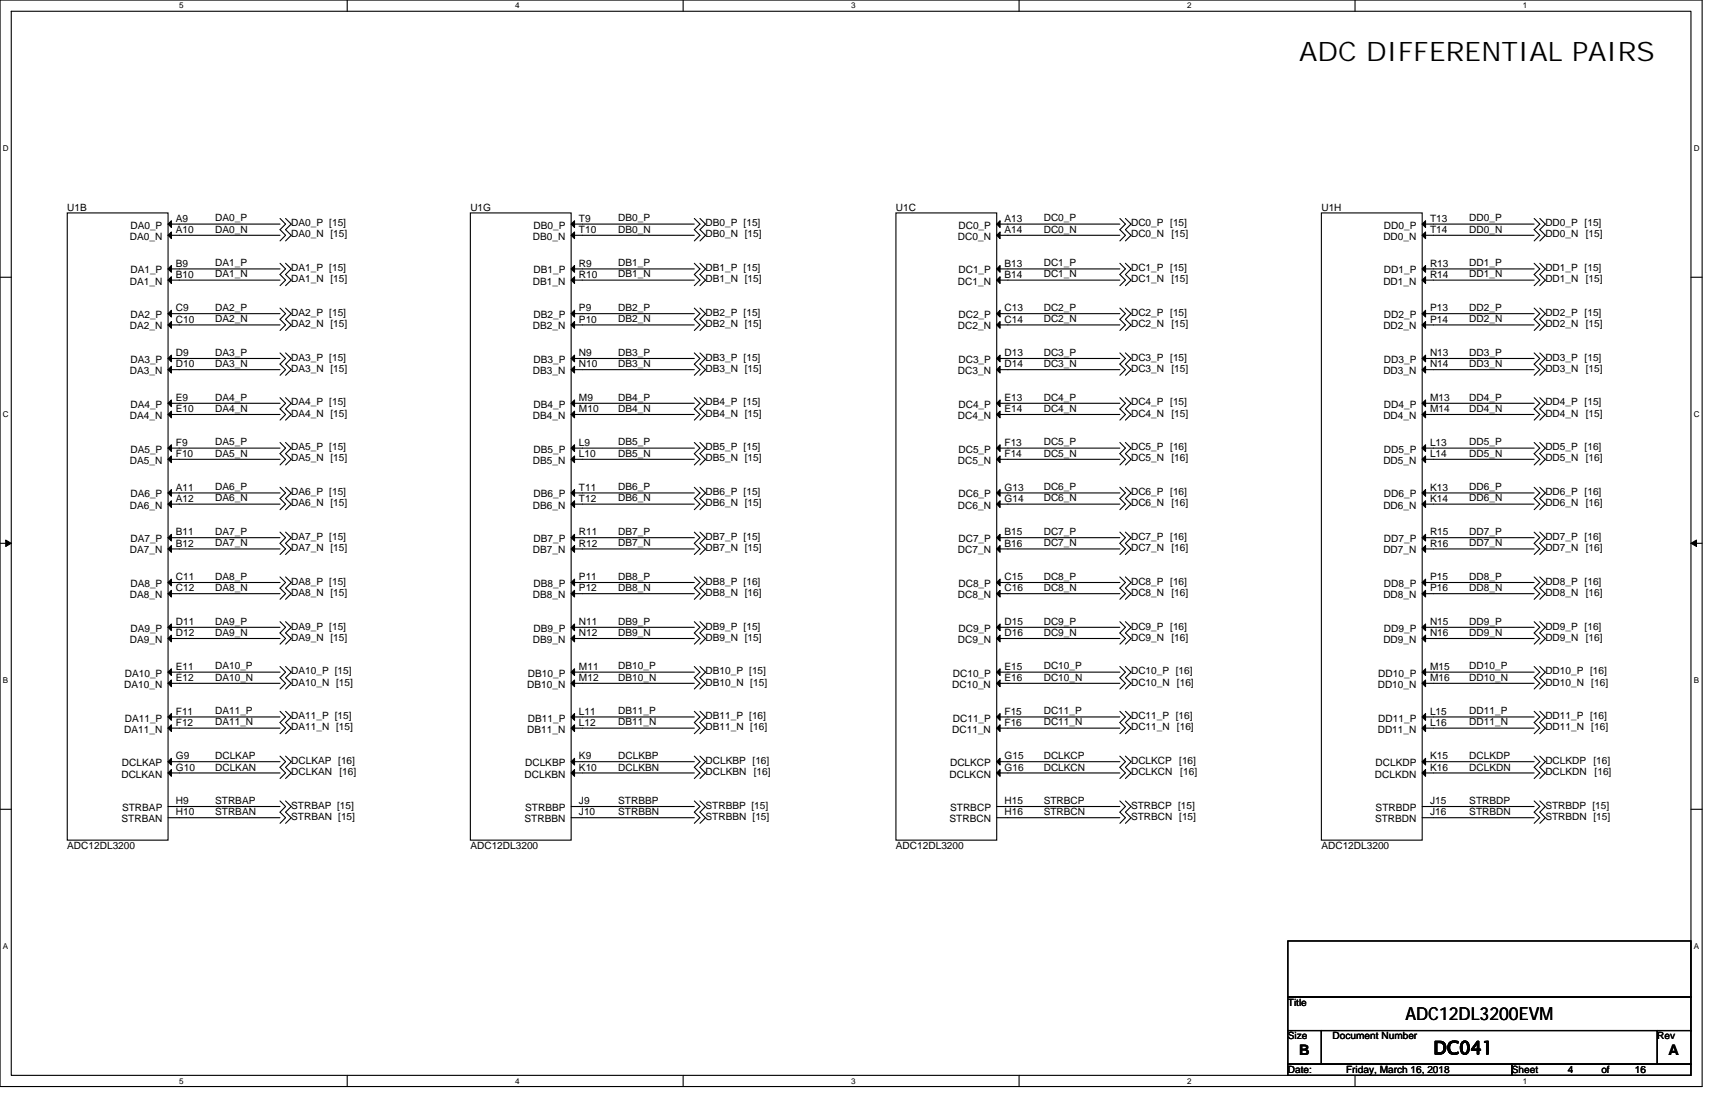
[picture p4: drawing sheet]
<svg xmlns="http://www.w3.org/2000/svg" width="432mm" height="279mm" viewBox="0 0 432 279" stroke-linecap="round" stroke-linejoin="round" font-family="sans-serif">
<path d="M0 0h428.6v273.5h-428.6zM2.8 2.8h422.9v267.9h-422.9z" fill="none" stroke="#000" stroke-width=".28"/>
<g fill="#fff">
<path d="M45.1 .3h1.1v2.3h-1.1z"/>
<path d="M45.1 271h1.1v2.2h-1.1z"/>
</g>
<path d="M87.4 0v2.8M87.4 270.7v2.8" fill="none" stroke="#000" stroke-width=".28"/>
<g fill="#fff">
<path d="M129.7 .3h1.1v2.3h-1.1z"/>
<path d="M129.7 271h1.1v2.2h-1.1z"/>
</g>
<path d="M172 0v2.8M172 270.7v2.8" fill="none" stroke="#000" stroke-width=".28"/>
<g fill="#fff">
<path d="M214.3 .3h1.1v2.3h-1.1z"/>
<path d="M214.3 271h1.1v2.2h-1.1z"/>
</g>
<path d="M256.6 0v2.8M256.6 270.7v2.8" fill="none" stroke="#000" stroke-width=".28"/>
<g fill="#fff">
<path d="M298.9 .3h1.1v2.3h-1.1z"/>
<path d="M298.9 271h1.1v2.2h-1.1z"/>
</g>
<path d="M341.2 0v2.8M341.2 270.7v2.8" fill="none" stroke="#000" stroke-width=".28"/>
<g fill="#fff">
<path d="M383.5 .3h1.1v2.3h-1.1z"/>
<path d="M383.5 271h1.1v2.2h-1.1z"/>
<path d="M.7 36.3h1.5v2.3h-1.5z"/>
<path d="M426.5 36.3h1.4v2.3h-1.4z"/>
<path d="M.7 103.3h1.5v2.2h-1.5z"/>
<path d="M426.5 103.3h1.4v2.2h-1.4z"/>
</g>
<path d="M0 69.8h2.8M425.7 69.8h2.9" fill="none" stroke="#000" stroke-width=".28"/>
<g fill="#fff">
<path d="M.7 170.2h1.4v2.3h-1.4z"/>
<path d="M426.5 170.2h1.3v2.3h-1.3z"/>
</g>
<path d="M0 136.8h2.8M425.7 136.8h2.9" fill="none" stroke="#000" stroke-width=".28"/>
<path d="M1.4 135.9l1.4 .9-1.4 .8zM425.7 136.8l1.4-.9v1.7z" fill="#000" stroke="#000" stroke-width=".25"/>
<g fill="#fff">
<path d="M.7 237.2h1.4v2.2h-1.4z"/>
<path d="M426.4 237.2h1.4v2.2h-1.4z"/>
</g>
<g fill="none" stroke="#000" stroke-width=".28">
<path d="M16.9 53.6h25.4v157.9h-25.4zM42.3 56.4h28.2M42.3 59.2h28.2M70.5 55l1.4 1.4-1.4 1.4 1.4 1.4-1.4 1.4M71.9 55l1.4 1.4-1.4 1.4 1.4 1.4-1.4 1.4M118.4 53.6h25.4v157.9h-25.4zM143.8 56.4h31M143.8 59.2h31M174.8 55l1.4 1.4-1.4 1.4 1.4 1.4-1.4 1.4M176.2 55l1.4 1.4-1.4 1.4 1.4 1.4-1.4 1.4M225.6 53.6h25.4v157.9h-25.4zM251 56.4h31"/>
<path d="M251 59.2h31M282 55l1.4 1.4-1.4 1.4 1.4 1.4-1.4 1.4M283.4 55l1.4 1.4-1.4 1.4 1.4 1.4-1.4 1.4M332.7 53.6h25.4v157.9h-25.4zM358.1 56.4h28.2M358.1 59.2h28.2M386.3 55l1.4 1.4-1.4 1.4 1.4 1.4-1.4 1.4M387.7 55l1.4 1.4-1.4 1.4 1.4 1.4-1.4 1.4M42.3 67.7h28.2M42.3 70.5h28.2M42.3 79h28.2M70.5 66.3l1.4 1.4-1.4 1.4 1.4 1.4-1.4 1.4"/>
<path d="M70.5 77.6l1.4 1.4-1.4 1.4 1.4 1.4-1.4 1.4M71.9 66.3l1.4 1.4-1.4 1.4 1.4 1.4-1.4 1.4M71.9 77.6l1.4 1.4-1.4 1.4 1.4 1.4-1.4 1.4M143.8 67.7h31M143.8 70.5h31M143.8 79h31M174.8 66.3l1.4 1.4-1.4 1.4 1.4 1.4-1.4 1.4M174.8 77.6l1.4 1.4-1.4 1.4 1.4 1.4-1.4 1.4M176.2 66.3l1.4 1.4-1.4 1.4 1.4 1.4-1.4 1.4M176.2 77.6l1.4 1.4-1.4 1.4 1.4 1.4-1.4 1.4M251 67.7h31M251 70.5h31"/>
<path d="M251 79h31M282 66.3l1.4 1.4-1.4 1.4 1.4 1.4-1.4 1.4M282 77.6l1.4 1.4-1.4 1.4 1.4 1.4-1.4 1.4M283.4 66.3l1.4 1.4-1.4 1.4 1.4 1.4-1.4 1.4M283.4 77.6l1.4 1.4-1.4 1.4 1.4 1.4-1.4 1.4M358.1 67.7h28.2M358.1 70.5h28.2M358.1 79h28.2M386.3 66.3l1.4 1.4-1.4 1.4 1.4 1.4-1.4 1.4M386.3 77.6l1.4 1.4-1.4 1.4 1.4 1.4-1.4 1.4M387.7 66.3l1.4 1.4-1.4 1.4 1.4 1.4-1.4 1.4M387.7 77.6l1.4 1.4-1.4 1.4 1.4 1.4-1.4 1.4"/>
<path d="M42.3 81.8h28.2M42.3 90.2h28.2M42.3 93h28.2M70.5 88.8l1.4 1.4-1.4 1.5 1.4 1.3-1.4 1.5M71.9 88.8l1.4 1.4-1.4 1.5 1.4 1.3-1.4 1.5M143.8 81.8h31M143.8 90.2h31M143.8 93h31M174.8 88.8l1.4 1.4-1.4 1.5 1.4 1.3-1.4 1.5M176.2 88.8l1.4 1.4-1.4 1.5 1.4 1.3-1.4 1.5M251 81.8h31M251 90.2h31"/>
<path d="M251 93h31M282 88.8l1.4 1.4-1.4 1.5 1.4 1.3-1.4 1.5M283.4 88.8l1.4 1.4-1.4 1.5 1.4 1.3-1.4 1.5M358.1 81.8h28.2M358.1 90.2h28.2M358.1 93h28.2M386.3 88.8l1.4 1.4-1.4 1.5 1.4 1.3-1.4 1.5M387.7 88.8l1.4 1.4-1.4 1.5 1.4 1.3-1.4 1.5M42.3 101.5h28.2M42.3 104.3h28.2M42.3 112.8h28.2M42.3 115.6h28.2"/>
<path d="M70.5 100.1l1.4 1.4-1.4 1.4 1.4 1.4-1.4 1.4M70.5 111.4l1.4 1.4-1.4 1.4 1.4 1.4-1.4 1.4M71.9 100.1l1.4 1.4-1.4 1.4 1.4 1.4-1.4 1.4M71.9 111.4l1.4 1.4-1.4 1.4 1.4 1.4-1.4 1.4M143.8 101.5h31M143.8 104.3h31M143.8 112.8h31M143.8 115.6h31M174.8 100.1l1.4 1.4-1.4 1.4 1.4 1.4-1.4 1.4M174.8 111.4l1.4 1.4-1.4 1.4 1.4 1.4-1.4 1.4M176.2 100.1l1.4 1.4-1.4 1.4 1.4 1.4-1.4 1.4M176.2 111.4l1.4 1.4-1.4 1.4 1.4 1.4-1.4 1.4"/>
<path d="M251 101.5h31M251 104.3h31M251 112.8h31M251 115.6h31M282 100.1l1.4 1.4-1.4 1.4 1.4 1.4-1.4 1.4M282 111.4l1.4 1.4-1.4 1.4 1.4 1.4-1.4 1.4M283.4 100.1l1.4 1.4-1.4 1.4 1.4 1.4-1.4 1.4M283.4 111.4l1.4 1.4-1.4 1.4 1.4 1.4-1.4 1.4M358.1 101.5h28.2M358.1 104.3h28.2M358.1 112.8h28.2M358.1 115.6h28.2"/>
<path d="M386.3 100.1l1.4 1.4-1.4 1.4 1.4 1.4-1.4 1.4M386.3 111.4l1.4 1.4-1.4 1.4 1.4 1.4-1.4 1.4M387.7 100.1l1.4 1.4-1.4 1.4 1.4 1.4-1.4 1.4M387.7 111.4l1.4 1.4-1.4 1.4 1.4 1.4-1.4 1.4M42.3 124.1h28.2M42.3 126.9h28.2M42.3 135.3h28.2M42.3 138.2h28.2M70.5 122.7l1.4 1.4-1.4 1.4 1.4 1.4-1.4 1.4M70.5 133.9l1.4 1.4-1.4 1.5 1.4 1.4-1.4 1.4M71.9 122.7l1.4 1.4-1.4 1.4 1.4 1.4-1.4 1.4M71.9 133.9l1.4 1.4-1.4 1.5 1.4 1.4-1.4 1.4"/>
<path d="M143.8 124.1h31M143.8 126.9h31M143.8 135.3h31M143.8 138.2h31M174.8 122.7l1.4 1.4-1.4 1.4 1.4 1.4-1.4 1.4M174.8 133.9l1.4 1.4-1.4 1.5 1.4 1.4-1.4 1.4M176.2 122.7l1.4 1.4-1.4 1.4 1.4 1.4-1.4 1.4M176.2 133.9l1.4 1.4-1.4 1.5 1.4 1.4-1.4 1.4M251 124.1h31M251 126.9h31M251 135.3h31M251 138.2h31"/>
<path d="M282 122.7l1.4 1.4-1.4 1.4 1.4 1.4-1.4 1.4M282 133.9l1.4 1.4-1.4 1.5 1.4 1.4-1.4 1.4M283.4 122.7l1.4 1.4-1.4 1.4 1.4 1.4-1.4 1.4M283.4 133.9l1.4 1.4-1.4 1.5 1.4 1.4-1.4 1.4M358.1 124.1h28.2M358.1 126.9h28.2M358.1 135.3h28.2M358.1 138.2h28.2M386.3 122.7l1.4 1.4-1.4 1.4 1.4 1.4-1.4 1.4M386.3 133.9l1.4 1.4-1.4 1.5 1.4 1.4-1.4 1.4M387.7 122.7l1.4 1.4-1.4 1.4 1.4 1.4-1.4 1.4M387.7 133.9l1.4 1.4-1.4 1.5 1.4 1.4-1.4 1.4"/>
<path d="M42.3 146.6h28.2M42.3 149.4h28.2M42.3 157.9h28.2M70.5 156.5l1.4 1.4-1.4 1.4 1.4 1.4-1.4 1.4M70.5 145.2l1.4 1.4-1.4 1.4 1.4 1.4-1.4 1.5M71.9 156.5l1.4 1.4-1.4 1.4 1.4 1.4-1.4 1.4M71.9 145.2l1.4 1.4-1.4 1.4 1.4 1.4-1.4 1.5M143.8 146.6h31M143.8 149.4h31M143.8 157.9h31M174.8 145.2l1.4 1.4-1.4 1.4 1.4 1.4-1.4 1.5M174.8 156.5l1.4 1.4-1.4 1.4 1.4 1.4-1.4 1.4"/>
<path d="M176.2 145.2l1.4 1.4-1.4 1.4 1.4 1.4-1.4 1.5M176.2 156.5l1.4 1.4-1.4 1.4 1.4 1.4-1.4 1.4M251 146.6h31M251 149.4h31M251 157.9h31M282 145.2l1.4 1.4-1.4 1.4 1.4 1.4-1.4 1.5M282 156.5l1.4 1.4-1.4 1.4 1.4 1.4-1.4 1.4M283.4 145.2l1.4 1.4-1.4 1.4 1.4 1.4-1.4 1.5M283.4 156.5l1.4 1.4-1.4 1.4 1.4 1.4-1.4 1.4M358.1 146.6h28.2M358.1 149.4h28.2M358.1 157.9h28.2"/>
<path d="M386.3 145.2l1.4 1.4-1.4 1.4 1.4 1.4-1.4 1.5M386.3 156.5l1.4 1.4-1.4 1.4 1.4 1.4-1.4 1.4M387.7 145.2l1.4 1.4-1.4 1.4 1.4 1.4-1.4 1.5M387.7 156.5l1.4 1.4-1.4 1.4 1.4 1.4-1.4 1.4M42.3 160.7h28.2M42.3 169.2h28.2M42.3 172h28.2M70.5 179l1.4 1.5-1.4 1.4 1.4 1.4-1.4 1.4M70.5 167.8l1.4 1.4-1.4 1.4 1.4 1.4-1.4 1.4M71.9 179l1.4 1.5-1.4 1.4 1.4 1.4-1.4 1.4M71.9 167.8l1.4 1.4-1.4 1.4 1.4 1.4-1.4 1.4M143.8 160.7h31"/>
<path d="M143.8 169.2h31M143.8 172h31M174.8 167.8l1.4 1.4-1.4 1.4 1.4 1.4-1.4 1.4M174.8 179l1.4 1.5-1.4 1.4 1.4 1.4-1.4 1.4M176.2 167.8l1.4 1.4-1.4 1.4 1.4 1.4-1.4 1.4M176.2 179l1.4 1.5-1.4 1.4 1.4 1.4-1.4 1.4M251 160.7h31M251 169.2h31M251 172h31M282 167.8l1.4 1.4-1.4 1.4 1.4 1.4-1.4 1.4M282 179l1.4 1.5-1.4 1.4 1.4 1.4-1.4 1.4M283.4 167.8l1.4 1.4-1.4 1.4 1.4 1.4-1.4 1.4"/>
<path d="M283.4 179l1.4 1.5-1.4 1.4 1.4 1.4-1.4 1.4M358.1 160.7h28.2M358.1 169.2h28.2M358.1 172h28.2M386.3 167.8l1.4 1.4-1.4 1.4 1.4 1.4-1.4 1.4M386.3 179l1.4 1.5-1.4 1.4 1.4 1.4-1.4 1.4M387.7 167.8l1.4 1.4-1.4 1.4 1.4 1.4-1.4 1.4M387.7 179l1.4 1.5-1.4 1.4 1.4 1.4-1.4 1.4M42.3 180.5h28.2M42.3 183.3h28.2M42.3 191.7h28.2M42.3 194.6h28.2"/>
<path d="M70.5 190.3l1.4 1.4-1.4 1.4 1.4 1.5-1.4 1.4M71.9 190.3l1.4 1.4-1.4 1.4 1.4 1.5-1.4 1.4M143.8 180.5h31M143.8 183.3h31M143.8 191.7h31M143.8 194.6h31M174.8 190.3l1.4 1.4-1.4 1.4 1.4 1.5-1.4 1.4M176.2 190.3l1.4 1.4-1.4 1.4 1.4 1.5-1.4 1.4M251 180.5h31M251 183.3h31M251 191.7h31M251 194.6h31"/>
<path d="M282 190.3l1.4 1.4-1.4 1.4 1.4 1.5-1.4 1.4M283.4 190.3l1.4 1.4-1.4 1.4 1.4 1.5-1.4 1.4M358.1 191.7h28.2M358.1 194.6h28.2M358.1 180.5h28.2M358.1 183.3h28.2M386.3 190.3l1.4 1.4-1.4 1.4 1.4 1.5-1.4 1.4M387.7 190.3l1.4 1.4-1.4 1.4 1.4 1.5-1.4 1.4M0 203.7h2.8M42.3 203h28.2M42.3 205.8h28.2M70.5 201.6l1.4 1.4-1.4 1.4 1.4 1.4-1.4 1.4"/>
<path d="M71.9 201.6l1.4 1.4-1.4 1.4 1.4 1.4-1.4 1.4M143.8 203h31M143.8 205.8h31M174.8 201.6l1.4 1.4-1.4 1.4 1.4 1.4-1.4 1.4M176.2 201.6l1.4 1.4-1.4 1.4 1.4 1.4-1.4 1.4M251 203h31M251 205.8h31M282 201.6l1.4 1.4-1.4 1.4 1.4 1.4-1.4 1.4M283.4 201.6l1.4 1.4-1.4 1.4 1.4 1.4-1.4 1.4M358.1 203h28.2M358.1 205.8h28.2M386.3 201.6l1.4 1.4-1.4 1.4 1.4 1.4-1.4 1.4"/>
<path d="M387.7 201.6l1.4 1.4-1.4 1.4 1.4 1.4-1.4 1.4M425.7 203.7h2.9M324.3 236.9h101.4v14.1h-101.4zM324.3 251h101.4v8.4h-101.4zM324.3 259.4h8.4v8.5h-8.4zM332.7 259.4h84.6v8.5h-84.6zM417.3 259.4h8.4v8.5h-8.4zM324.3 267.9h56.3v2.8h-56.3zM380.6 267.9h45.1v2.8h-45.1z"/>
</g>
<g fill="#000" stroke="#000" stroke-width=".28">
<path d="M42.3 56.4l.9-.8v1.7zM42.3 59.2l.9-.8v1.7zM143.8 56.4l.9-.8v1.7zM143.8 59.2l.9-.8v1.7zM251 56.4l.8-.8v1.7zM251 59.2l.8-.8v1.7zM358.9 55.6v1.7l-.8-.9zM358.1 59.2l.8-.8v1.7zM42.3 67.7l.9-.9v1.7zM42.3 70.5l.9-.8v1.7zM42.3 79l.9-.9v1.7zM143.8 67.7l.9-.9v1.7z"/>
<path d="M143.8 70.5l.9-.8v1.7zM143.8 79l.9-.9v1.7zM251 67.7l.8-.9v1.7zM251 70.5l.8-.8v1.7zM251 79l.8-.9v1.7zM358.9 66.8v1.7l-.8-.8zM358.1 70.5l.8-.8v1.7zM358.9 78.1v1.7l-.8-.8zM42.3 81.8l.9-.9v1.7zM42.3 90.2l.9-.8v1.7zM42.3 93l.9-.8v1.7zM143.8 81.8l.9-.9v1.7z"/>
<path d="M143.8 90.2l.9-.8v1.7zM143.8 93l.9-.8v1.7zM251 81.8l.8-.9v1.7zM251 90.2l.8-.8v1.7zM251 93l.8-.8v1.7zM358.9 80.9v1.7l-.8-.8zM358.9 89.4v1.7l-.8-.9zM358.1 93l.8-.8v1.7zM42.3 101.5l.9-.8v1.7zM42.3 104.3l.9-.8v1.7zM42.3 112.8l.9-.8v1.6zM42.3 115.6l.9-.8v1.7z"/>
<path d="M143.8 101.5l.9-.8v1.7zM143.8 104.3l.9-.8v1.7zM143.8 112.8l.9-.8v1.6zM143.8 115.6l.9-.8v1.7zM251 101.5l.8-.8v1.7zM251 104.3l.8-.8v1.7zM251 112.8l.8-.8v1.6zM251 115.6l.8-.8v1.7zM358.1 101.5l.8-.8v1.7zM358.9 103.5v1.7l-.8-.9zM358.9 112v1.6l-.8-.8zM358.1 115.6l.8-.8v1.7z"/>
<path d="M42.3 124.1l.9-.9v1.7zM42.3 126.9l.9-.9v1.7zM42.3 135.3l.9-.8v1.7zM42.3 138.2l.9-.9v1.7zM143.8 124.1l.9-.9v1.7zM143.8 126.9l.9-.9v1.7zM143.8 135.3l.9-.8v1.7zM143.8 138.2l.9-.9v1.7zM251 124.1l.8-.9v1.7zM251 126.9l.8-.9v1.7zM251 135.3l.8-.8v1.7zM251 138.2l.8-.9v1.7z"/>
<path d="M358.9 123.2v1.7l-.8-.8zM358.9 126v1.7l-.8-.8zM358.1 135.3l.8-.8v1.7zM358.9 137.3v1.7l-.8-.8zM42.3 146.6l.9-.8v1.7zM42.3 149.4l.9-.8v1.7zM42.3 157.9l.9-.8v1.7zM143.8 146.6l.9-.8v1.7zM143.8 149.4l.9-.8v1.7zM143.8 157.9l.9-.8v1.7zM251 146.6l.8-.8v1.7zM251 149.4l.8-.8v1.7z"/>
<path d="M251 157.9l.8-.8v1.7zM358.9 145.8v1.7l-.8-.9zM358.9 148.6v1.7l-.8-.9zM358.1 157.9l.8-.8v1.7zM42.3 160.7l.9-.8v1.7zM42.3 169.2l.9-.9v1.7zM42.3 172l.9-.8v1.6zM143.8 160.7l.9-.8v1.7zM143.8 169.2l.9-.9v1.7zM143.8 172l.9-.8v1.6zM251 160.7l.8-.8v1.7zM251 169.2l.8-.9v1.7z"/>
<path d="M251 172l.8-.8v1.6zM358.1 160.7l.8-.8v1.7zM358.9 168.3v1.7l-.8-.8zM358.1 172l.8-.8v1.6zM42.3 180.5l.9-.9v1.7zM42.3 183.3l.9-.9v1.7zM42.3 191.7l.9-.8v1.7zM42.3 194.6l.9-.9v1.7zM143.8 180.5l.9-.9v1.7zM143.8 183.3l.9-.9v1.7zM143.8 191.7l.9-.8v1.7zM143.8 194.6l.9-.9v1.7z"/>
<path d="M251 180.5l.8-.9v1.7zM251 183.3l.8-.9v1.7zM251 191.7l.8-.8v1.7zM251 194.6l.8-.9v1.7zM358.9 179.6v1.7l-.8-.8zM358.1 183.3l.8-.9v1.7zM358.9 190.9v1.7l-.8-.9zM358.9 193.7v1.7l-.8-.8z"/>
</g>
<text font-size="6.8" x="327.1" y="15.3">ADC DIFFERENTIAL PAIRS</text>
<g font-size="4.5">
<text x="353.8" y="256.9">ADC12DL3200EVM</text>
<text x="360.9" y="265.3">DC041</text>
</g>
<g font-size="3.7">
<text x="327.1" y="265.6">B</text>
<text x="420.1" y="265.6">A</text>
</g>
<g font-size="2.5">
<text x="16.9" y="53">U1B</text>
<text x="118.4" y="53">U1G</text>
<text x="225.6" y="53">U1C</text>
<text x="332.7" y="53">U1H</text>
<text x="32.8" y="57.6">DA0_P</text>
<text x="44.3" y="55.8">A9</text>
<text x="44.3" y="58.6">A10</text>
<text x="54.2" y="55.7">DA0_P</text>
<text x="54.2" y="58.5">DA0_N</text>
<text x="73.3" y="57">DA0_P [15]</text>
<text x="73.3" y="59.8">DA0_N [15]</text>
<text x="134.3" y="57.6">DB0_P</text>
<text x="145.8" y="55.8">T9</text>
<text x="145.8" y="58.6">T10</text>
<text x="155.7" y="55.7">DB0_P</text>
<text x="155.7" y="58.5">DB0_N</text>
<text x="177.6" y="57">DB0_P [15]</text>
<text x="177.6" y="59.8">DB0_N [15]</text>
<text x="241.3" y="57.6">DC0_P</text>
<text x="252.9" y="55.8">A13</text>
<text x="252.9" y="58.6">A14</text>
<text x="262.8" y="55.7">DC0_P</text>
<text x="262.8" y="58.5">DC0_N</text>
<text x="284.8" y="57">DC0_P [15]</text>
<text x="284.8" y="59.8">DC0_N</text>
<text x="294.9" y="59.8">[15]</text>
<text x="348.4" y="57.6">DD0_P</text>
<text x="360" y="55.8">T13</text>
<text x="360" y="58.6">T14</text>
<text x="369.9" y="55.7">DD0_P</text>
<text x="369.9" y="58.5">DD0_N</text>
<text x="389.1" y="57">DD0_P [15]</text>
<text x="389.1" y="59.8">DD0_N</text>
<text x="399.2" y="59.8">[15]</text>
<text x="32.7" y="60.4">DA0_N</text>
<text x="134.2" y="60.4">DB0_N</text>
<text x="241.2" y="60.4">DC0_N</text>
<text x="348.3" y="60.4">DD0_N</text>
<text x="32.7" y="71.6">DA1_N</text>
<text x="32.8" y="68.8">DA1_P</text>
<text x="44.3" y="67.1">B9</text>
<text x="44.3" y="69.9">B10</text>
<text x="54.2" y="67">DA1_P</text>
<text x="54.2" y="69.8">DA1_N</text>
<text x="73.3" y="71.1">DA1_N [15]</text>
<text x="73.3" y="68.2">DA1_P [15]</text>
<text x="134.2" y="71.6">DB1_N</text>
<text x="134.3" y="68.8">DB1_P</text>
<text x="145.8" y="67.1">R9</text>
<text x="145.8" y="69.9">R10</text>
<text x="155.7" y="67">DB1_P</text>
<text x="155.7" y="69.8">DB1_N</text>
<text x="177.6" y="68.2">DB1_P [15]</text>
<text x="177.6" y="71.1">DB1_N [15]</text>
<text x="241.2" y="71.6">DC1_N</text>
<text x="241.3" y="68.8">DC1_P</text>
<text x="252.9" y="67.1">B13</text>
<text x="252.9" y="69.9">B14</text>
<text x="262.8" y="67">DC1_P</text>
<text x="262.8" y="69.8">DC1_N</text>
<text x="284.8" y="68.2">DC1_P [15]</text>
<text x="284.8" y="71.1">DC1_N</text>
<text x="294.9" y="71.1">[15]</text>
<text x="348.3" y="71.6">DD1_N</text>
<text x="348.4" y="68.8">DD1_P</text>
<text x="360" y="67.1">R13</text>
<text x="360" y="69.9">R14</text>
<text x="369.9" y="67">DD1_P</text>
<text x="369.9" y="69.8">DD1_N</text>
<text x="389.1" y="68.2">DD1_P [15]</text>
<text x="389.1" y="71.1">DD1_N</text>
<text x="399.2" y="71.1">[15]</text>
<text x="32.7" y="82.9">DA2_N</text>
<text x="32.8" y="80.1">DA2_P</text>
<text x="44.3" y="78.4">C9</text>
<text x="44.3" y="81.2">C10</text>
<text x="54.2" y="78.3">DA2_P</text>
<text x="54.2" y="81.1">DA2_N</text>
<text x="73.3" y="82.3">DA2_N [15]</text>
<text x="73.3" y="79.5">DA2_P [15]</text>
<text x="134.2" y="82.9">DB2_N</text>
<text x="134.3" y="80.1">DB2_P</text>
<text x="145.8" y="78.4">P9</text>
<text x="145.8" y="81.2">P10</text>
<text x="155.7" y="78.3">DB2_P</text>
<text x="155.7" y="81.1">DB2_N</text>
<text x="177.6" y="79.5">DB2_P [15]</text>
<text x="177.6" y="82.3">DB2_N [15]</text>
<text x="241.2" y="82.9">DC2_N</text>
<text x="241.3" y="80.1">DC2_P</text>
<text x="252.9" y="78.4">C13</text>
<text x="252.9" y="81.2">C14</text>
<text x="262.8" y="78.3">DC2_P</text>
<text x="262.8" y="81.1">DC2_N</text>
<text x="284.8" y="79.5">DC2_P [15]</text>
<text x="284.8" y="82.3">DC2_N</text>
<text x="294.9" y="82.3">[15]</text>
<text x="348.3" y="82.9">DD2_N</text>
<text x="348.4" y="80.1">DD2_P</text>
<text x="360" y="78.4">P13</text>
<text x="360" y="81.2">P14</text>
<text x="369.9" y="78.3">DD2_P</text>
<text x="369.9" y="81.1">DD2_N</text>
<text x="389.1" y="79.5">DD2_P [15]</text>
<text x="389.1" y="82.3">DD2_N</text>
<text x="399.2" y="82.3">[15]</text>
<text x="44.3" y="89.6">D9</text>
<text x="54.2" y="89.6">DA3_P</text>
<text x="145.8" y="89.6">N9</text>
<text x="155.7" y="89.6">DB3_P</text>
<text x="252.9" y="89.6">D13</text>
<text x="262.8" y="89.6">DC3_P</text>
<text x="360" y="89.6">N13</text>
<text x="369.9" y="89.6">DD3_P</text>
<text x="32.7" y="94.2">DA3_N</text>
<text x="32.8" y="91.4">DA3_P</text>
<text x="44.3" y="92.5">D10</text>
<text x="54.2" y="92.4">DA3_N</text>
<text x="73.3" y="93.6">DA3_N [15]</text>
<text x="73.3" y="90.8">DA3_P [15]</text>
<text x="134.2" y="94.2">DB3_N</text>
<text x="134.3" y="91.4">DB3_P</text>
<text x="145.8" y="92.5">N10</text>
<text x="155.7" y="92.4">DB3_N</text>
<text x="177.6" y="90.8">DB3_P [15]</text>
<text x="177.6" y="93.6">DB3_N [15]</text>
<text x="241.2" y="94.2">DC3_N</text>
<text x="241.3" y="91.4">DC3_P</text>
<text x="252.9" y="92.5">D14</text>
<text x="262.8" y="92.4">DC3_N</text>
<text x="284.8" y="90.8">DC3_P [15]</text>
<text x="284.8" y="93.6">DC3_N</text>
<text x="294.9" y="93.6">[15]</text>
<text x="348.3" y="94.2">DD3_N</text>
<text x="348.4" y="91.4">DD3_P</text>
<text x="360" y="92.5">N14</text>
<text x="369.9" y="92.4">DD3_N</text>
<text x="389.1" y="90.8">DD3_P [15]</text>
<text x="389.1" y="93.6">DD3_N</text>
<text x="399.2" y="93.6">[15]</text>
<text x="44.3" y="100.9">E9</text>
<text x="54.2" y="100.8">DA4_P</text>
<text x="145.8" y="100.9">M9</text>
<text x="155.7" y="100.8">DB4_P</text>
<text x="252.9" y="100.9">E13</text>
<text x="262.8" y="100.8">DC4_P</text>
<text x="360" y="100.9">M13</text>
<text x="369.9" y="100.8">DD4_P</text>
<text x="32.7" y="105.5">DA4_N</text>
<text x="32.8" y="102.7">DA4_P</text>
<text x="44.3" y="103.7">E10</text>
<text x="54.2" y="103.7">DA4_N</text>
<text x="73.3" y="102.1">DA4_P [15]</text>
<text x="73.3" y="104.9">DA4_N [15]</text>
<text x="134.2" y="105.5">DB4_N</text>
<text x="134.3" y="102.7">DB4_P</text>
<text x="145.8" y="103.7">M10</text>
<text x="155.7" y="103.7">DB4_N</text>
<text x="177.6" y="102.1">DB4_P [15]</text>
<text x="177.6" y="104.9">DB4_N [15]</text>
<text x="241.2" y="105.5">DC4_N</text>
<text x="241.3" y="102.7">DC4_P</text>
<text x="252.9" y="103.7">E14</text>
<text x="262.8" y="103.7">DC4_N</text>
<text x="284.8" y="102.1">DC4_P [15]</text>
<text x="284.8" y="104.9">DC4_N</text>
<text x="294.9" y="104.9">[15]</text>
<text x="348.3" y="105.5">DD4_N</text>
<text x="348.4" y="102.7">DD4_P</text>
<text x="360" y="103.7">M14</text>
<text x="369.9" y="103.7">DD4_N</text>
<text x="389.1" y="102.1">DD4_P [15]</text>
<text x="389.1" y="104.9">DD4_N</text>
<text x="399.2" y="104.9">[15]</text>
<text x="32.8" y="113.9">DA5_P</text>
<text x="44.3" y="112.2">F9</text>
<text x="54.2" y="112.1">DA5_P</text>
<text x="73.3" y="113.3">DA5_P [15]</text>
<text x="134.3" y="113.9">DB5_P</text>
<text x="145.8" y="112.2">L9</text>
<text x="155.7" y="112.1">DB5_P</text>
<text x="177.6" y="113.3">DB5_P [15]</text>
<text x="241.3" y="113.9">DC5_P</text>
<text x="252.9" y="112.2">F13</text>
<text x="262.8" y="112.1">DC5_P</text>
<text x="284.8" y="113.3">DC5_P [16]</text>
<text x="348.4" y="113.9">DD5_P</text>
<text x="360" y="112.2">L13</text>
<text x="369.9" y="112.1">DD5_P</text>
<text x="389.1" y="113.3">DD5_P [16]</text>
<text x="32.7" y="116.8">DA5_N</text>
<text x="44.3" y="115">F10</text>
<text x="54.2" y="114.9">DA5_N</text>
<text x="73.3" y="116.2">DA5_N [15]</text>
<text x="134.2" y="116.8">DB5_N</text>
<text x="145.8" y="115">L10</text>
<text x="155.7" y="114.9">DB5_N</text>
<text x="177.6" y="116.2">DB5_N [15]</text>
<text x="241.2" y="116.8">DC5_N</text>
<text x="252.9" y="115">F14</text>
<text x="262.8" y="114.9">DC5_N</text>
<text x="284.8" y="116.2">DC5_N</text>
<text x="294.9" y="116.2">[16]</text>
<text x="348.3" y="116.8">DD5_N</text>
<text x="360" y="115">L14</text>
<text x="369.9" y="114.9">DD5_N</text>
<text x="389.1" y="116.2">DD5_N</text>
<text x="399.2" y="116.2">[16]</text>
<text x="32.8" y="125.2">DA6_P</text>
<text x="44.3" y="123.5">A11</text>
<text x="54.2" y="123.4">DA6_P</text>
<text x="73.3" y="124.6">DA6_P [15]</text>
<text x="134.3" y="125.2">DB6_P</text>
<text x="145.8" y="123.5">T11</text>
<text x="155.7" y="123.4">DB6_P</text>
<text x="177.6" y="124.6">DB6_P [15]</text>
<text x="241.3" y="125.2">DC6_P</text>
<text x="252.9" y="123.5">G13</text>
<text x="262.8" y="123.4">DC6_P</text>
<text x="284.8" y="124.6">DC6_P [16]</text>
<text x="348.4" y="125.2">DD6_P</text>
<text x="360" y="123.5">K13</text>
<text x="369.9" y="123.4">DD6_P</text>
<text x="389.1" y="124.6">DD6_P [16]</text>
<text x="32.7" y="128">DA6_N</text>
<text x="44.3" y="126.3">A12</text>
<text x="54.2" y="126.2">DA6_N</text>
<text x="73.3" y="127.4">DA6_N [15]</text>
<text x="134.2" y="128">DB6_N</text>
<text x="145.8" y="126.3">T12</text>
<text x="155.7" y="126.2">DB6_N</text>
<text x="177.6" y="127.4">DB6_N [15]</text>
<text x="241.2" y="128">DC6_N</text>
<text x="252.9" y="126.3">G14</text>
<text x="262.8" y="126.2">DC6_N</text>
<text x="284.8" y="127.4">DC6_N</text>
<text x="294.9" y="127.4">[16]</text>
<text x="348.3" y="128">DD6_N</text>
<text x="360" y="126.3">K14</text>
<text x="369.9" y="126.2">DD6_N</text>
<text x="389.1" y="127.4">DD6_N</text>
<text x="399.2" y="127.4">[16]</text>
<text x="32.8" y="136.5">DA7_P</text>
<text x="44.3" y="134.7">B11</text>
<text x="44.3" y="137.6">B12</text>
<text x="54.2" y="134.7">DA7_P</text>
<text x="54.2" y="137.5">DA7_N</text>
<text x="73.3" y="135.9">DA7_P [15]</text>
<text x="134.3" y="136.5">DB7_P</text>
<text x="145.8" y="134.7">R11</text>
<text x="145.8" y="137.6">R12</text>
<text x="155.7" y="134.7">DB7_P</text>
<text x="155.7" y="137.5">DB7_N</text>
<text x="177.6" y="135.9">DB7_P [15]</text>
<text x="241.3" y="136.5">DC7_P</text>
<text x="252.9" y="134.7">B15</text>
<text x="252.9" y="137.6">B16</text>
<text x="262.8" y="134.7">DC7_P</text>
<text x="262.8" y="137.5">DC7_N</text>
<text x="284.8" y="135.9">DC7_P [16]</text>
<text x="348.4" y="136.5">DD7_P</text>
<text x="360" y="134.7">R15</text>
<text x="360" y="137.6">R16</text>
<text x="369.9" y="134.7">DD7_P</text>
<text x="369.9" y="137.5">DD7_N</text>
<text x="389.1" y="135.9">DD7_P [16]</text>
<text x="32.7" y="139.3">DA7_N</text>
<text x="73.3" y="138.7">DA7_N [15]</text>
<text x="134.2" y="139.3">DB7_N</text>
<text x="177.6" y="138.7">DB7_N [15]</text>
<text x="241.2" y="139.3">DC7_N</text>
<text x="284.8" y="138.7">DC7_N</text>
<text x="294.9" y="138.7">[16]</text>
<text x="348.3" y="139.3">DD7_N</text>
<text x="389.1" y="138.7">DD7_N</text>
<text x="399.2" y="138.7">[16]</text>
<text x="32.8" y="147.8">DA8_P</text>
<text x="44.3" y="146">C11</text>
<text x="44.3" y="148.8">C12</text>
<text x="54.2" y="145.9">DA8_P</text>
<text x="54.2" y="148.8">DA8_N</text>
<text x="73.3" y="150">DA8_N [15]</text>
<text x="73.3" y="147.2">DA8_P [15]</text>
<text x="134.3" y="147.8">DB8_P</text>
<text x="145.8" y="146">P11</text>
<text x="145.8" y="148.8">P12</text>
<text x="155.7" y="145.9">DB8_P</text>
<text x="155.7" y="148.8">DB8_N</text>
<text x="177.6" y="147.2">DB8_P [16]</text>
<text x="177.6" y="150">DB8_N [16]</text>
<text x="241.3" y="147.8">DC8_P</text>
<text x="252.9" y="146">C15</text>
<text x="252.9" y="148.8">C16</text>
<text x="262.8" y="145.9">DC8_P</text>
<text x="262.8" y="148.8">DC8_N</text>
<text x="284.8" y="147.2">DC8_P [16]</text>
<text x="284.8" y="150">DC8_N</text>
<text x="294.9" y="150">[16]</text>
<text x="348.4" y="147.8">DD8_P</text>
<text x="360" y="146">P15</text>
<text x="360" y="148.8">P16</text>
<text x="369.9" y="145.9">DD8_P</text>
<text x="369.9" y="148.8">DD8_N</text>
<text x="389.1" y="147.2">DD8_P [16]</text>
<text x="389.1" y="150">DD8_N</text>
<text x="399.2" y="150">[16]</text>
<text x="32.7" y="150.6">DA8_N</text>
<text x="134.2" y="150.6">DB8_N</text>
<text x="241.2" y="150.6">DC8_N</text>
<text x="348.3" y="150.6">DD8_N</text>
<text x="32.7" y="161.9">DA9_N</text>
<text x="32.8" y="159">DA9_P</text>
<text x="44.3" y="157.3">D11</text>
<text x="44.3" y="160.1">D12</text>
<text x="54.2" y="157.2">DA9_P</text>
<text x="54.2" y="160">DA9_N</text>
<text x="73.3" y="161.3">DA9_N [15]</text>
<text x="73.3" y="158.5">DA9_P [15]</text>
<text x="134.2" y="161.9">DB9_N</text>
<text x="134.3" y="159">DB9_P</text>
<text x="145.8" y="157.3">N11</text>
<text x="145.8" y="160.1">N12</text>
<text x="155.7" y="157.2">DB9_P</text>
<text x="155.7" y="160">DB9_N</text>
<text x="177.6" y="158.5">DB9_P [15]</text>
<text x="177.6" y="161.3">DB9_N [15]</text>
<text x="241.2" y="161.9">DC9_N</text>
<text x="241.3" y="159">DC9_P</text>
<text x="252.9" y="157.3">D15</text>
<text x="252.9" y="160.1">D16</text>
<text x="262.8" y="157.2">DC9_P</text>
<text x="262.8" y="160">DC9_N</text>
<text x="284.8" y="158.5">DC9_P [16]</text>
<text x="284.8" y="161.3">DC9_N</text>
<text x="294.9" y="161.3">[16]</text>
<text x="348.3" y="161.9">DD9_N</text>
<text x="348.4" y="159">DD9_P</text>
<text x="360" y="157.3">N15</text>
<text x="360" y="160.1">N16</text>
<text x="369.9" y="157.2">DD9_P</text>
<text x="369.9" y="160">DD9_N</text>
<text x="389.1" y="158.5">DD9_P [16]</text>
<text x="389.1" y="161.3">DD9_N</text>
<text x="399.2" y="161.3">[16]</text>
<text x="31.3" y="173.1">DA10_N</text>
<text x="31.4" y="170.3">DA10_P</text>
<text x="44.3" y="168.6">E11</text>
<text x="44.3" y="171.4">E12</text>
<text x="54.2" y="168.5">DA10_P</text>
<text x="54.2" y="171.3">DA10_N</text>
<text x="73.3" y="172.6">DA10_N [15]</text>
<text x="73.3" y="169.7">DA10_P [15]</text>
<text x="132.8" y="173.1">DB10_N</text>
<text x="132.9" y="170.3">DB10_P</text>
<text x="145.8" y="168.6">M11</text>
<text x="145.8" y="171.4">M12</text>
<text x="155.7" y="168.5">DB10_P</text>
<text x="155.7" y="171.3">DB10_N</text>
<text x="177.6" y="169.7">DB10_P [15]</text>
<text x="177.6" y="172.6">DB10_N [15]</text>
<text x="239.8" y="173.1">DC10_N</text>
<text x="239.9" y="170.3">DC10_P</text>
<text x="252.9" y="168.6">E15</text>
<text x="252.9" y="171.4">E16</text>
<text x="262.8" y="168.5">DC10_P</text>
<text x="262.8" y="171.3">DC10_N</text>
<text x="284.8" y="169.7">DC10_P [16]</text>
<text x="284.8" y="172.6">DC10_N</text>
<text x="296.3" y="172.6">[16]</text>
<text x="346.9" y="173.1">DD10_N</text>
<text x="347" y="170.3">DD10_P</text>
<text x="360" y="171.4">M16</text>
<text x="360" y="168.6">M15</text>
<text x="369.9" y="168.5">DD10_P</text>
<text x="369.9" y="171.3">DD10_N</text>
<text x="389.1" y="169.7">DD10_P [16]</text>
<text x="389.1" y="172.6">DD10_N</text>
<text x="400.7" y="172.6">[16]</text>
<text x="44.3" y="179.9">F11</text>
<text x="54.2" y="179.8">DA11_P</text>
<text x="145.8" y="179.9">L11</text>
<text x="155.7" y="179.8">DB11_P</text>
<text x="252.9" y="179.9">F15</text>
<text x="262.8" y="179.8">DC11_P</text>
<text x="360" y="179.9">L15</text>
<text x="369.9" y="179.8">DD11_P</text>
<text x="31.3" y="184.4">DA11_N</text>
<text x="31.4" y="181.6">DA11_P</text>
<text x="44.3" y="182.7">F12</text>
<text x="54.2" y="182.6">DA11_N</text>
<text x="73.3" y="183.8">DA11_N [15]</text>
<text x="73.3" y="181">DA11_P [15]</text>
<text x="132.8" y="184.4">DB11_N</text>
<text x="132.9" y="181.6">DB11_P</text>
<text x="145.8" y="182.7">L12</text>
<text x="155.7" y="182.6">DB11_N</text>
<text x="177.6" y="181">DB11_P [16]</text>
<text x="177.6" y="183.8">DB11_N [16]</text>
<text x="239.8" y="184.4">DC11_N</text>
<text x="239.9" y="181.6">DC11_P</text>
<text x="252.9" y="182.7">F16</text>
<text x="262.8" y="182.6">DC11_N</text>
<text x="284.8" y="181">DC11_P [16]</text>
<text x="284.8" y="183.8">DC11_N</text>
<text x="296.3" y="183.8">[16]</text>
<text x="346.9" y="184.4">DD11_N</text>
<text x="347" y="181.6">DD11_P</text>
<text x="360" y="182.7">L16</text>
<text x="369.9" y="182.6">DD11_N</text>
<text x="389.1" y="181">DD11_P [16]</text>
<text x="389.1" y="183.8">DD11_N</text>
<text x="400.7" y="183.8">[16]</text>
<text x="44.3" y="191.1">G9</text>
<text x="54.2" y="191.2">DCLKAP</text>
<text x="145.8" y="191.1">K9</text>
<text x="155.7" y="191.2">DCLKBP</text>
<text x="252.9" y="191.1">G15</text>
<text x="262.8" y="191.2">DCLKCP</text>
<text x="360" y="191.1">K15</text>
<text x="369.9" y="191.2">DCLKDP</text>
<text x="30.6" y="195.7">DCLKAN</text>
<text x="30.7" y="192.9">DCLKAP</text>
<text x="44.3" y="194">G10</text>
<text x="54.2" y="194">DCLKAN</text>
<text x="73.3" y="195.1">DCLKAN</text>
<text x="73.3" y="192.3">DCLKAP [16]</text>
<text x="85.4" y="195.1">[16]</text>
<text x="132.1" y="195.7">DCLKBN</text>
<text x="132.2" y="192.9">DCLKBP</text>
<text x="145.8" y="194">K10</text>
<text x="155.7" y="194">DCLKBN</text>
<text x="177.6" y="192.3">DCLKBP [16]</text>
<text x="177.6" y="195.1">DCLKBN</text>
<text x="189.8" y="195.1">[16]</text>
<text x="239.1" y="195.7">DCLKCN</text>
<text x="239.2" y="192.9">DCLKCP</text>
<text x="252.9" y="194">G16</text>
<text x="262.8" y="194">DCLKCN</text>
<text x="284.8" y="192.3">DCLKCP</text>
<text x="284.8" y="195.1">DCLKCN</text>
<text x="296.9" y="192.3">[16]</text>
<text x="297.2" y="195.1">[16]</text>
<text x="346.2" y="195.7">DCLKDN</text>
<text x="346.3" y="192.9">DCLKDP</text>
<text x="360" y="194">K16</text>
<text x="369.9" y="194">DCLKDN</text>
<text x="389.1" y="192.3">DCLKDP</text>
<text x="389.1" y="195.1">DCLKDN</text>
<text x="401.2" y="192.3">[16]</text>
<text x="401.5" y="195.1">[16]</text>
<text x="44.3" y="202.4">H9</text>
<text x="54.2" y="202.4">STRBAP</text>
<text x="73.3" y="203.6">STRBAP [15]</text>
<text x="145.8" y="202.4">J9</text>
<text x="155.7" y="202.4">STRBBP</text>
<text x="177.6" y="203.6">STRBBP [15]</text>
<text x="252.9" y="202.4">H15</text>
<text x="262.8" y="202.4">STRBCP</text>
<text x="284.8" y="203.6">STRBCP [15]</text>
<text x="360" y="202.4">J15</text>
<text x="369.9" y="202.4">STRBDP</text>
<text x="389.1" y="203.6">STRBDP [15]</text>
<text x="30.6" y="207">STRBAN</text>
<text x="30.7" y="204.2">STRBAP</text>
<text x="44.3" y="205.2">H10</text>
<text x="54.2" y="205.3">STRBAN</text>
<text x="73.3" y="206.4">STRBAN [15]</text>
<text x="132.1" y="207">STRBBN</text>
<text x="132.2" y="204.2">STRBBP</text>
<text x="145.8" y="205.2">J10</text>
<text x="155.7" y="205.3">STRBBN</text>
<text x="177.6" y="206.4">STRBBN [15]</text>
<text x="239.1" y="207">STRBCN</text>
<text x="239.2" y="204.2">STRBCP</text>
<text x="252.9" y="205.2">H16</text>
<text x="262.8" y="205.3">STRBCN</text>
<text x="284.8" y="206.4">STRBCN [15]</text>
<text x="346.2" y="207">STRBDN</text>
<text x="346.4" y="204.2">STRBDP</text>
<text x="360" y="205.2">J16</text>
<text x="369.9" y="205.3">STRBDN</text>
<text x="389.1" y="206.4">STRBDN [15]</text>
<text x="16.9" y="213.7">ADC12DL3200</text>
<text x="118.4" y="213.7">ADC12DL3200</text>
<text x="225.6" y="213.7">ADC12DL3200</text>
<text x="332.7" y="213.7">ADC12DL3200</text>
<text x="324.3" y="253.2">Title</text>
<text x="324.3" y="261.6">Size</text>
<text x="335.5" y="261.6">Document Number</text>
<text x="417.3" y="261.6">Rev</text>
<text x="324.3" y="270.1">Date:</text>
<text x="338.9" y="270.1">Friday, March 16, 2018</text>
<text x="380.6" y="270.1">Sheet</text>
<text x="394.7" y="270.1">4</text>
<text x="403.2" y="270.1">of</text>
<text x="411.6" y="270.1">16</text>
</g>
<g font-size="2">
<text x="45.1" y="2.1">5</text>
<text x="129.7" y="2.1">4</text>
<text x="214.3" y="2.1">3</text>
<text x="298.9" y="2.1">2</text>
<text x="383.5" y="2.1">1</text>
<text x=".7" y="38.1">D</text>
<text x="426.5" y="38.1">D</text>
<text x=".7" y="105.1">C</text>
<text x="426.5" y="105.1">C</text>
<text x=".7" y="172">B</text>
<text x="426.5" y="172">B</text>
<text x=".7" y="239">A</text>
<text x="426.5" y="239">A</text>
<text x="45.1" y="272.8">5</text>
<text x="129.7" y="272.8">4</text>
<text x="214.3" y="272.8">3</text>
<text x="298.9" y="272.8">2</text>
<text x="383.5" y="272.8">1</text>
</g>
</svg>
